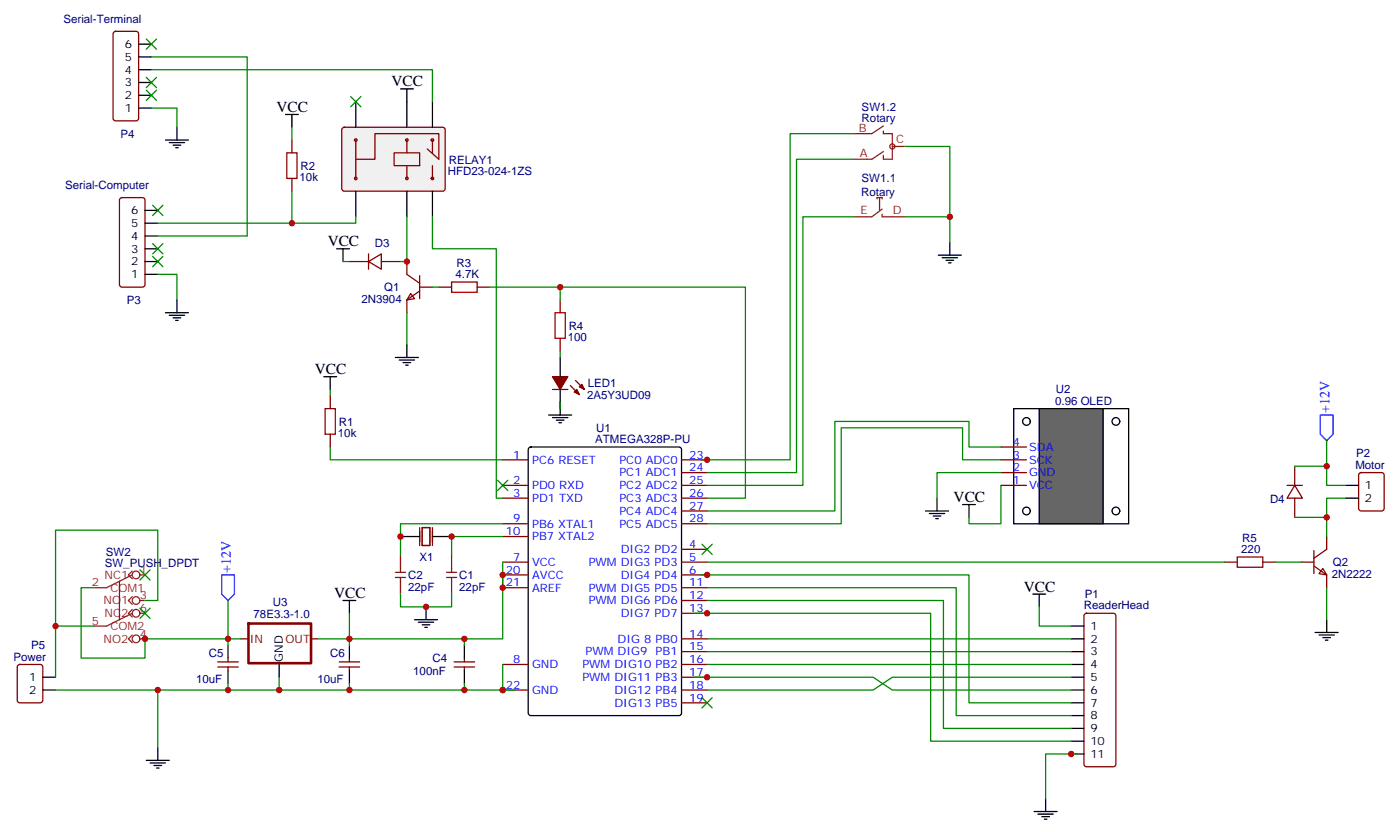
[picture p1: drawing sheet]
<svg xmlns="http://www.w3.org/2000/svg" width="387mm" height="229mm" viewBox="0 0 387 229" stroke-linecap="round" stroke-linejoin="round" font-family="sans-serif">
<path d="M146.1 123.5l.5-.2h40.9l.7 .4v73l-.5 .6-41.1 .1-.7-.5v-72.9z" fill="none" stroke="#000" stroke-width=".35"/>
<g fill="none" stroke="#870000" stroke-width=".35">
<path d="M138.8 126.8h7.1M138.8 133.9h7.1M138.8 137.4h7.1M188.2 126.8h7.1M188.2 133.9h7.1M188.2 137.4h7.1M188.2 130.4h7.1M138.8 155h7.1M138.8 158.6h7.1M138.8 144.5h7.1M138.8 148h7.1M188.2 151.5h7.1"/>
<path d="M188.2 155h7.1M188.2 158.6h7.1M188.2 144.5h7.1M188.2 140.9h7.1M138.8 162.1h7.1M188.2 162.1h7.1M188.2 165.6h7.1M188.2 169.2h7.1M188.2 176.2h7.1M188.2 179.7h7.1M138.8 183.3h7.1M138.8 190.3h7.1"/>
<path d="M188.2 183.3h7.1M188.2 186.8h7.1M188.2 190.3h7.1M188.2 193.9h7.1"/>
</g>
<path d="M94.6 35.3l.5-.2 27.4 .1 .4 .6v16.5l-.7 .4h-27.4l-.4-.7v-16.2z" fill="#f0f0f0" stroke="#870000" stroke-width=".35"/>
<g fill="none" stroke="#870000" stroke-width=".35">
<path d="M31.5 8.8l.4-.2h5.7l.6 .5 .1 23.5-.5 .7h-5.9l-.6-.4-.1-23.6zM98.2 38.6v10.6M112.4 38.6v3.6M119.4 38.6v3.6M33.2 54.7l.5-.2h5.6l.7 .4v23.6l-.4 .6-5.9 .1-.7-.5v-23.5zM108.8 42.2h7.1v3.5h-7.1zM112.4 45.7v3.5M118 41.1l3.2 2.8v-7h-17.7v7h-5.3M119.4 45.7v3.5M375.4 130.6l.5-.2h5.6l.7 .4v9.4l-.4 .7h-5.9l-.7-.4v-9.4zM299.6 169.4l.4-.2h7.4l.5 .2 .3 .5v40.9l-.3 .5-.5 .2h-7.4l-.5-.2-.2-.5v-40.9z"/>
<circle cx="98.2" cy="38.6" r=".35"/>
<circle cx="112.4" cy="38.6" r=".35"/>
<circle cx="119.4" cy="38.6" r=".35"/>
<circle cx="98.2" cy="49.2" r=".35"/>
<circle cx="112.4" cy="49.2" r=".35"/>
<circle cx="119.4" cy="49.2" r=".35"/>
</g>
<g fill="none" stroke="#000" stroke-width=".35">
<path d="M38.3 19.2h3.5M38.3 15.7h3.5M38.3 12.2h3.5M38.3 29.8h3.5M38.3 26.3h3.5M38.3 22.8h3.5M98.2 28v7.1M112.4 28v7.1M119.4 28v7.1M40 58h3.6M98.2 52.7v7.1M112.4 52.7v7.1"/>
<path d="M119.4 52.7v7.1M40 75.7h3.6M40 72.1h3.6M40 68.6h3.6M40 65.1h3.6M40 61.6h3.6M279.9 112.7h31.8v31.8h-31.8zM371.7 133.9h3.5M371.7 137.4h3.5M295.8 172.7h3.5M295.8 176.2h3.5M295.8 179.7h3.5"/>
<path d="M295.8 183.3h3.5M295.8 186.8h3.5M295.8 190.3h3.5M295.8 193.9h3.5M295.8 197.4h3.5M295.8 200.9h3.5M295.8 204.4h3.5M295.8 208h3.5"/>
</g>
<g fill="none" stroke="#8c2424" stroke-width=".35">
<path d="M243.9 36.2v.7h2.5v7h-2.5v-1M243.9 34.7l-3.1 2.2h-5M242.2 54.9v-.4h1.4v.4M242.9 54.5v3.5M243.6 57.7l-2.8 2.1h-5M243.6 59.1v.7h6.3M243.9 41.8l-3.1 2.1h-5M246.4 40.4h3.5"/>
<circle cx="246.4" cy="40.4" r=".71"/>
</g>
<path d="M287 112.7h17.6v31.8h-17.6z" fill="#666" stroke="#000" stroke-width=".35"/>
<g fill="none" stroke="#000" stroke-width=".35">
<path d="M45.7 38.6h6.3M46.7 39.3h4.3M48.9 35.1v3.5M78.8 31.6h3.6M80.6 31.6v3.5M110.6 24.5h3.5M112.4 24.5v3.5M47.8 40h2.1M48.5 40.7h.7M93 68.6h3.5M94.7 68.6v3.5M259.1 70.4h6.4"/>
<path d="M260.2 71.1h4.2M261.2 71.8h2.1M261.9 72.5h.7M262.3 66.9v3.5M45.7 86.3h6.3M46.7 87h4.3M47.8 87.7h2.1M48.5 88.4h.7M48.9 82.7v3.6M109.2 98.6h6.3M110.2 99.3h4.3M112.4 95.1v3.5"/>
<path d="M154.7 98.6v5.3M89.4 103.9h3.6M91.2 103.9v3.5M111.3 100h2.1M112 100.7h.7M151.5 114.5h6.4M152.6 115.2h4.2M153.6 115.9h2.2M154.3 116.6h.7M154.7 107.4v7.1M258.8 137.4v3.5M265.8 139.2h3.5"/>
<path d="M267.6 139.2v3.5M110.6 148h5.3M119.4 148h5.3M255.6 140.9h6.3M256.6 141.6h4.3M257.7 142.3h2.1M258.4 143.1h.7M63 178v3.5M94.7 165.6h3.5M96.5 165.6v3.6M96.5 178v3.5M114.5 170.9h6.3"/>
<path d="M115.5 171.6h4.3M116.6 172.3h2.1M117.3 173h.7M117.7 167.4v3.5M128.2 178v3.5M285.2 163.9h3.5M287 163.9v3.5M363.2 174.4h6.3M364.2 175.2h4.3M365.3 175.9h2.1M366 176.6h.7M366.4 170.9v3.5"/>
<path d="M11.8 186.8h3.5M11.8 190.3h3.5M63 185v3.6M77.1 183.3v3.5M96.5 185v3.6M128.2 185v3.6M40.4 209.7h6.3M41.5 210.4h4.2M42.5 211.1h2.1M43.2 211.8h.7M43.6 206.2v3.5M285.6 223.8h6.3"/>
<path d="M286.6 224.5h4.3M287.7 225.2h2.1M288.4 226h.7M288.7 220.3v3.5"/>
<circle cx="283.5" cy="116.2" r="1.06"/>
<circle cx="308.2" cy="116.2" r="1.06"/>
<circle cx="283.5" cy="140.9" r="1.06"/>
<circle cx="308.2" cy="140.9" r="1.06"/>
</g>
<g fill="none" stroke="#870000" stroke-width=".35">
<path d="M80.6 38.6v3.6M80.6 49.2v3.5M96.5 72.1h5.3M101.8 72.1l3.5-2.1v4.3zM101.8 70v4.3M105.3 72.1h5.3M112.4 72.1v3.6l3.5 2.4M115.9 76v6.4M115.9 79.2h3.5M121.2 79.2h3.5M131.8 79.2h3.5M113.4 81l1.1 1.4-2.1 .3z"/>
<path d="M115.9 80.3l-3.5 2.4v3.6M154.7 82.7v3.6M154.7 93.3v3.5M91.2 109.2v3.5M91.2 119.8v3.5M152.6 107.4h4.2M157.5 106.4l2.5 2.4M158.9 105l2.5 2.4M276.4 133.9h7.1M276.4 130.4h7.1M276.4 126.8h7.1M276.4 123.3h7.1"/>
<path d="M355.4 133.9h4.3M357.5 133.9l2.2 3.5h-4.3zM357.5 128.6v5.3M357.5 137.4v5.3M338.1 155h3.6M348.7 155h3.5M359.3 155h3.5M362.8 156.1l3.6 2.5v3.5M362.8 151.9v6.3M365.3 156.8l1.1 1.8-2.2-.4zM366.4 148v3.5l-3.6 2.5M66.5 176.2h1.8"/>
<path d="M85.9 176.2h1.8M5 183.5l.5-.2h5.6l.7 .4v9.4l-.4 .7-5.9 .1-.7-.5v-9.4zM60.1 184h5.7M60.1 182.6h5.7M63 181.5v1.1M63 184v1M93.7 184h5.6M93.7 182.6h5.6M96.5 181.5v1.1M96.5 184v1M125.4 184h5.7M125.4 182.6h5.7"/>
<path d="M128.2 181.5v1.1M128.2 184v1"/>
</g>
<path d="M115.9 145.5v5M116.6 145.5h2.1v5h-2.1zM119.4 145.5v5" fill="none" stroke="#871200" stroke-width=".35"/>
<g fill="none" stroke="#8c2424" stroke-width=".35">
<path d="M36.5 157.5l-1 1.1 1 1M36.5 158.6l-7 3.5h-3.6M38.6 158.6h1.4M109.2 159.3h2.8M109.2 157.9h2.8M110.6 153.3v4.6M110.6 159.3v4.6M123.3 159.3h2.8M123.3 157.9h2.8M124.7 153.3v4.6M124.7 159.3v4.6M33 160.3v10.6"/>
<path d="M36.5 164.6l-1 1 1 1.1M36.5 168.1l-1 1.1 1 1M36.5 175.2l-1 1 1 1.1M36.5 169.2l-7 3.5h-3.6M38.6 165.6h1.4M38.6 169.2h1.4M38.6 176.2h1.4"/>
<circle cx="37.6" cy="158.6" r="1.06"/>
<circle cx="37.6" cy="176.2" r="1.06"/>
<circle cx="37.6" cy="165.6" r="1.06"/>
<circle cx="37.6" cy="169.2" r="1.06"/>
</g>
<path d="M79.2 42.2h2.8v7h-2.8zM124.7 77.8h7.1v2.8h-7.1zM153.3 86.3h2.8v7h-2.8zM89.8 112.7h2.8v7.1h-2.8zM341.7 153.6h7v2.9h-7z" fill="none" stroke="#a10000" stroke-width=".35"/>
<g fill="#870000" stroke="#870000" stroke-width=".35">
<path d="M152.6 103.9h4.2l-2.1 3.5z"/>
<path d="M159.3 107.4l.7 1.4-1.4-.7z"/>
<path d="M160 106.7l.7-.7 .7 1.4z"/>
</g>
<path d="M68.6 172h17.3v10.9h-17.3z" fill="none" stroke="#870000" stroke-width=".71"/>
<path d="M364.6 114.5h3.5v5.3l-1.7 1.7-1.8-1.7zM61.2 158.6h3.5v5.3l-1.7 1.7-1.8-1.7z" fill="none" stroke="#00f" stroke-width=".35"/>
<g fill="none" stroke="#008700" stroke-width=".35">
<path d="M41.8 19.2h77.6v8.8M41.8 15.7h26.5v49.4h-24.7M41.8 29.8h7.1v5.3M80.6 35.1v3.5M235.8 36.9h-17.6v89.9h-24.7M80.6 52.7v8.9M98.2 59.8v1.8h-54.6M112.4 59.8v12.3h-1.8M119.4 59.8v8.8h17.7v68.8h1.7M235.8 59.8h-14.1v74.1h-26.4M235.8 43.9h-15.8v86.5h-24.7M249.9 40.4h12.4v26.5"/>
<path d="M249.9 59.8h12.4M43.6 75.7h5.3v7M94.7 72.1h1.8M119.4 79.2h1.8M135.3 79.2h70.5v58.2h-10.5M154.7 79.2v3.5M112.4 86.3v8.8M154.7 96.8v1.8M91.2 107.4v1.8M154.7 110.9v1.8M91.2 123.3v3.5h47.6M276.4 126.8h-10.6v-8.8h-33.5v26.5h-37"/>
<path d="M276.4 123.3h-8.8v-7.1h-37.1v24.7h-35.2M276.4 130.4h-17.6v7M276.4 133.9v10.6h-8.8v-1.8M357.5 128.6h8.9M366.4 121.5v12.4h5.3M371.7 137.4h-5.3v10.6M138.8 158.6v17.6h-51.1M138.8 148h-14.1v5.3M138.8 144.5h-28.2v8.8M138.8 155v7.1M193.5 158.6h74.1v35.3h28.2M195.3 155h142.8"/>
<path d="M352.2 155h7.1M357.5 142.7h8.9M25.9 162.1h-3.5v19.4h17.6v-5.3h23v1.8M25.9 172.7h-10.6v14.1M40 165.6h3.6v-19.4h-28.3v26.5M63 165.6v10.6h3.5M96.5 169.2v8.8M110.6 163.9v3.5h14.1v-3.5M128.2 176.2v1.8M191.7 169.2h65.3v35.2h38.8M195.3 165.6h65.2v35.3h35.3M195.3 162.1h68.8v35.3h31.7"/>
<path d="M195.3 176.2h100.5M195.3 179.7h100.5M287 167.4v5.3h8.8M366.4 162.1v8.8M43.6 190.3v15.9M63 188.6v1.7M77.1 186.8v3.5M96.5 188.6v1.7h-81.2M96.5 190.3h45.8M128.2 188.6v1.7M138.8 183.3v7M191.7 186.8h49.4l5.3 3.5h49.4"/>
<path d="M195.3 183.3h100.5M295.8 186.8h-49.4l-5.3 3.5h-45.8M297.6 208h-8.9v12.3"/>
</g>
<g fill="#c00">
<circle cx="15.3" cy="172.7" r=".88"/>
<circle cx="63" cy="176.2" r=".88"/>
<circle cx="63" cy="190.3" r=".88"/>
<circle cx="96.5" cy="190.3" r=".88"/>
<circle cx="43.6" cy="190.3" r=".88"/>
<circle cx="195.3" cy="126.8" r=".88"/>
<circle cx="195.3" cy="186.8" r=".88"/>
<circle cx="195.3" cy="169.2" r=".88"/>
<circle cx="195.3" cy="158.6" r=".88"/>
<circle cx="138.8" cy="158.6" r=".88"/>
<circle cx="138.8" cy="162.1" r=".88"/>
<circle cx="366.4" cy="142.7" r=".88"/>
<circle cx="117.7" cy="167.4" r=".88"/>
<circle cx="124.7" cy="148" r=".88"/>
<circle cx="110.6" cy="148" r=".88"/>
<circle cx="295.8" cy="208" r=".88"/>
<circle cx="80.6" cy="61.6" r=".88"/>
<circle cx="366.4" cy="128.6" r=".88"/>
<circle cx="262.3" cy="59.8" r=".88"/>
<circle cx="154.7" cy="79.2" r=".88"/>
<circle cx="138.8" cy="190.3" r=".88"/>
<circle cx="128.2" cy="190.3" r=".88"/>
<circle cx="112.4" cy="72.1" r=".88"/>
<circle cx="96.5" cy="176.2" r=".88"/>
<circle cx="128.2" cy="176.2" r=".88"/>
<circle cx="77.1" cy="190.3" r=".88"/>
<circle cx="40" cy="176.2" r=".88"/>
</g>
<g fill="#c00" stroke="#008700" stroke-width=".35">
<path d="M40.4 10.8l2.8 2.8zM43.2 10.8l-2.8 2.8z"/>
<path d="M40.4 21.3l2.8 2.9zM43.2 21.3l-2.8 2.9z"/>
<path d="M40.4 24.9l2.8 2.8zM43.2 24.9l-2.8 2.8z"/>
<path d="M42.2 56.6l2.8 2.8zM45 56.6l-2.8 2.8z"/>
<path d="M42.2 67.2l2.8 2.8zM45 67.2l-2.8 2.8z"/>
<path d="M42.2 70.7l2.8 2.9zM42.2 73.6l2.8-2.9z"/>
<path d="M96.8 26.6l2.9 2.9zM99.7 26.6l-2.9 2.9z"/>
<path d="M137.4 132.5l2.8 2.8zM140.2 132.5l-2.8 2.8z"/>
<path d="M193.9 150.1l2.8 2.8zM196.7 150.1l-2.8 2.8z"/>
<path d="M193.9 192.4l2.8 2.9zM196.7 192.4l-2.8 2.9z"/>
<path d="M38.6 157.2l2.9 2.8zM41.5 157.2l-2.9 2.8z"/>
<path d="M38.6 167.7l2.9 2.9zM41.5 167.7l-2.9 2.9z"/>
</g>
<g font-size="4.2">
<text x="108.1" y="23.8">VCC</text>
<text x="76.4" y="30.9">VCC</text>
<text x="90.5" y="67.9">VCC</text>
<text x="87" y="103.2">VCC</text>
<text x="263.3" y="138.5">VCC</text>
<text x="92.3" y="164.9">VCC</text>
<text x="282.8" y="163.2">VCC</text>
</g>
<g font-size="3.9" fill="#00f">
<text x="367.1" y="113.9" transform="rotate(-90 367.1 113.9)">+12V</text>
<text x="63.7" y="158" transform="rotate(-90 63.7 158)">+12V</text>
</g>
<g font-size="3.2" fill="#000080">
<text x="17.5" y="6.4">Serial-Terminal</text>
<text x="237.9" y="33.7">Rotary</text>
<text x="237.9" y="30.6">SW1.2</text>
<text x="33.3" y="38.1">P4</text>
<text x="83" y="46.8">R2</text>
<text x="123.9" y="45.2">RELAY1</text>
<text x="18" y="52.2">Serial-Computer</text>
<text x="82.7" y="50">10k</text>
<text x="123.6" y="48.2">HFD23-024-1ZS</text>
<text x="237.8" y="54">Rotary</text>
<text x="237.9" y="50.3">SW1.1</text>
<text x="103.5" y="68.1">D3</text>
<text x="125.8" y="76.7">4.7K</text>
<text x="126" y="73.6">R3</text>
<text x="35" y="84">P3</text>
<text x="99.8" y="83.5">2N3904</text>
<text x="106.1" y="80.4">Q1</text>
<text x="156.8" y="94.1">100</text>
<text x="157" y="90.9">R4</text>
<text x="162.3" y="106.8">LED1</text>
<text x="162.1" y="110">2A5Y3UD09</text>
<text x="291.4" y="111.7">0.96 OLED</text>
<text x="291.6" y="108.5">U2</text>
<text x="93.5" y="117.4">R1</text>
<text x="164.6" y="119.2">U1</text>
<text x="93.3" y="120.6">10k</text>
<text x="164.4" y="122.2">ATMEGA328P-PU</text>
<text x="374.3" y="129.3">Motor</text>
<text x="374.5" y="126.1">P2</text>
<text x="350.7" y="138.6">D4</text>
<text x="343" y="149.4">R5</text>
<text x="29.3" y="153.3">SW2</text>
<text x="115.9" y="154.8">X1</text>
<text x="342.8" y="152.6">220</text>
<text x="28.9" y="156.5">SW_PUSH_DPDT</text>
<text x="112.7" y="159.7">C2</text>
<text x="126.8" y="159.7">C1</text>
<text x="367.8" y="159.3">2N2222</text>
<text x="368.1" y="156.2">Q2</text>
<text x="75.3" y="167.2">U3</text>
<text x="112.7" y="162.9">22pF</text>
<text x="126.8" y="162.9">22pF</text>
<text x="299.5" y="164.9">P1</text>
<text x="70" y="170.4">78E3.3-1.0</text>
<text x="299.3" y="168.1">ReaderHead</text>
<text x="8.6" y="179">P5</text>
<text x="3.7" y="182.2">Power</text>
<text x="57.7" y="181.3">C5</text>
<text x="91.2" y="181.3">C6</text>
<text x="119.4" y="182.7">C4</text>
<text x="54.2" y="188.4">10uF</text>
<text x="87.7" y="188.4">10uF</text>
<text x="114.1" y="186.2">100nF</text>
</g>
<g font-size="3.2">
<text x="34.5" y="16.8">5</text>
<text x="34.5" y="13.2">6</text>
<text x="34.5" y="23.8">3</text>
<text x="34.5" y="20.3">4</text>
<text x="34.5" y="27.3">2</text>
<text x="34.5" y="30.9">1</text>
<text x="36.3" y="59.1">6</text>
<text x="36.3" y="62.6">5</text>
<text x="36.3" y="69.7">3</text>
<text x="36.3" y="66.1">4</text>
<text x="36.3" y="76.7">1</text>
<text x="36.3" y="73.2">2</text>
<text x="376.9" y="134.9">1</text>
<text x="376.9" y="138.5">2</text>
<text x="301.1" y="173.7">1</text>
<text x="301.1" y="177.3">2</text>
<text x="78.1" y="182.6" transform="rotate(-90 78.1 182.6)">GND</text>
<text x="301.1" y="180.8">3</text>
<text x="301.1" y="184.3">4</text>
<text x="8" y="187.9">1</text>
<text x="8" y="191.4">2</text>
<text x="301.1" y="187.9">5</text>
<text x="301.1" y="191.4">6</text>
<text x="301.1" y="194.9">7</text>
<text x="301.1" y="198.4">8</text>
<text x="301.1" y="202">9</text>
<text x="301.1" y="205.5">10</text>
<text x="301.1" y="209">11</text>
</g>
<g font-size="3.2" fill="#8d2323">
<text x="237.2" y="36.4">B</text>
<text x="247.5" y="39.5">C</text>
<text x="237.5" y="43.4">A</text>
<text x="237.6" y="59.1">E</text>
<text x="246.6" y="59.1">D</text>
<text x="25.3" y="161.7">2</text>
<text x="28.8" y="159.6">NC1</text>
<text x="38.6" y="158.2">1</text>
<text x="28.6" y="166.7">NO1</text>
<text x="30.5" y="163.2">COM1</text>
<text x="38.6" y="165.3">3</text>
<text x="25.3" y="172.3">5</text>
<text x="28.8" y="170.2">NC2</text>
<text x="30.5" y="173.7">COM2</text>
<text x="38.6" y="168.8">6</text>
<text x="28.6" y="177.3">NO2</text>
<text x="38.6" y="175.9">4</text>
</g>
<g font-size="3.2" fill="#00f">
<text x="279.7" y="122.9">4</text>
<text x="284.2" y="124.4">SDA</text>
<text x="141.7" y="126.5">1</text>
<text x="146.9" y="127.9">PC6 RESET</text>
<text x="171" y="127.9">PC0 ADC0</text>
<text x="171" y="131.4">PC1 ADC1</text>
<text x="190.3" y="126.5">23</text>
<text x="190.3" y="130">24</text>
<text x="279.7" y="130">2</text>
<text x="279.7" y="126.5">3</text>
<text x="284.2" y="131.4">GND</text>
<text x="284.2" y="127.9">SCK</text>
<text x="141.7" y="133.5">2</text>
<text x="141.7" y="137.1">3</text>
<text x="146.9" y="134.9">PD0 RXD</text>
<text x="171" y="134.9">PC2 ADC2</text>
<text x="190.3" y="133.5">25</text>
<text x="190.3" y="137.1">26</text>
<text x="279.7" y="133.5">1</text>
<text x="284.2" y="134.9">VCC</text>
<text x="146.9" y="138.5">PD1 TXD</text>
<text x="171" y="138.5">PC3 ADC3</text>
<text x="171" y="142">PC4 ADC4</text>
<text x="190.3" y="140.6">27</text>
<text x="139.7" y="147.6">10</text>
<text x="141.7" y="144.1">9</text>
<text x="146.9" y="145.5">PB6 XTAL1</text>
<text x="146.9" y="149">PB7 XTAL2</text>
<text x="171" y="145.5">PC5 ADC5</text>
<text x="190.3" y="144.1">28</text>
<text x="141.7" y="154.7">7</text>
<text x="171.4" y="152.6">DIG2 PD2</text>
<text x="190.3" y="151.2">4</text>
<text x="190.3" y="154.7">5</text>
<text x="139.7" y="158.2">20</text>
<text x="139.7" y="161.7">21</text>
<text x="146.9" y="156.1">VCC</text>
<text x="146.9" y="159.6">AVCC</text>
<text x="162.6" y="156.1">PWM DIG3 PD3</text>
<text x="171.4" y="159.6">DIG4 PD4</text>
<text x="190.3" y="158.2">6</text>
<text x="190.3" y="161.7">11</text>
<text x="146.9" y="163.2">AREF</text>
<text x="162.6" y="163.2">PWM DIG5 PD5</text>
<text x="162.6" y="166.7">PWM DIG6 PD6</text>
<text x="190.3" y="165.3">12</text>
<text x="171.4" y="170.2">DIG7 PD7</text>
<text x="190.3" y="168.8">13</text>
<text x="170.6" y="177.3">DIG 8 PB0</text>
<text x="190.3" y="175.9">14</text>
<text x="190.3" y="179.4">15</text>
<text x="141.7" y="182.9">8</text>
<text x="146.9" y="184.3">GND</text>
<text x="160.8" y="184.3">PWM DIG10 PB2</text>
<text x="161.7" y="180.8">PWM DIG9</text>
<text x="181" y="180.8">PB1</text>
<text x="190.3" y="182.9">16</text>
<text x="139.7" y="190">22</text>
<text x="146.9" y="191.4">GND</text>
<text x="160.8" y="187.9">PWM DIG11 PB3</text>
<text x="169.7" y="191.4">DIG12 PB4</text>
<text x="190.3" y="186.4">17</text>
<text x="190.3" y="190">18</text>
<text x="169.7" y="194.9">DIG13 PB5</text>
<text x="190.3" y="193.5">19</text>
</g>
<g font-size="3.2" fill="#880001">
<text x="69" y="177.3">IN</text>
<text x="78.9" y="177.3">OUT</text>
</g>
</svg>
